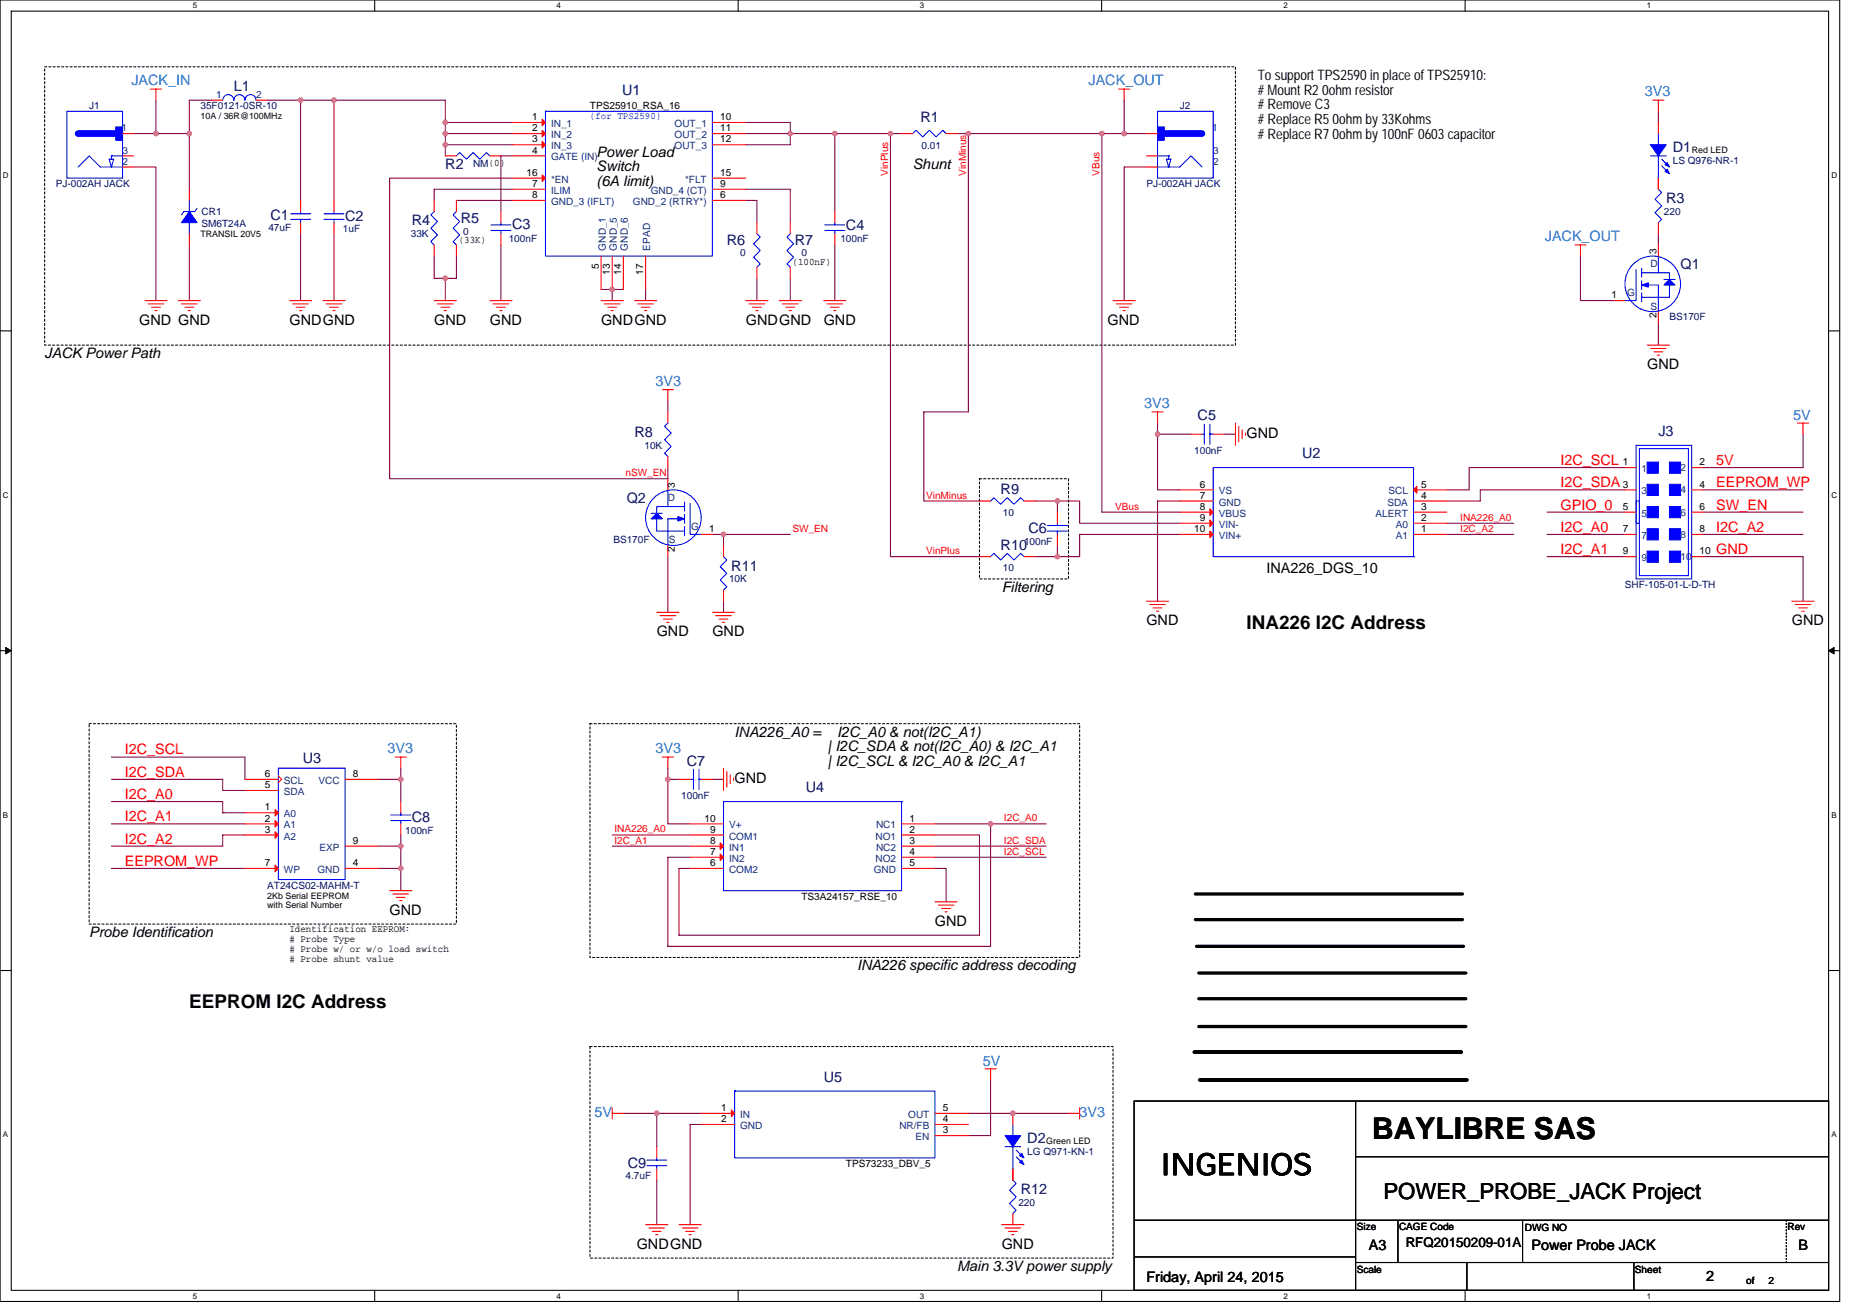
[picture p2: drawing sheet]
<svg xmlns="http://www.w3.org/2000/svg" width="297mm" height="210mm" viewBox="0 0 297 210" stroke-linecap="round" stroke-linejoin="round" font-family="sans-serif">
<path d="M0 0h293.9v207.8h-293.9zM1.8 1.8h290.3v204.3h-290.3z" fill="none" stroke="#000" stroke-width=".17"/>
<g fill="#fff">
<path d="M30.8 .2h.7v1.4h-.7z"/>
<path d="M30.8 206.2h.7v1.5h-.7z"/>
</g>
<path d="M59.9 0v1.8M59.9 206.1v1.7" fill="none" stroke="#000" stroke-width=".17"/>
<g fill="#fff">
<path d="M88.9 .2h.7v1.4h-.7z"/>
<path d="M88.9 206.2h.7v1.5h-.7z"/>
</g>
<path d="M117.9 0v1.8M117.9 206.1v1.7" fill="none" stroke="#000" stroke-width=".17"/>
<g fill="#fff">
<path d="M147 .2h.7v1.4h-.7z"/>
<path d="M147 206.2h.7v1.5h-.7z"/>
</g>
<path d="M176 0v1.8M176 206.1v1.7" fill="none" stroke="#000" stroke-width=".17"/>
<g fill="#fff">
<path d="M205 .2h.7v1.4h-.7z"/>
<path d="M205 206.2h.7v1.5h-.7z"/>
</g>
<path d="M234.1 0v1.8M234.1 206.1v1.7" fill="none" stroke="#000" stroke-width=".17"/>
<g fill="#fff">
<path d="M263.1 .2h.7v1.4h-.7z"/>
<path d="M263.1 206.2h.7v1.5h-.7z"/>
<path d="M.5 27.3h.9v1.4h-.9z"/>
<path d="M292.6 27.3h.9v1.4h-.9z"/>
<path d="M.5 78.4h.9v1.4h-.9z"/>
<path d="M292.6 78.4h.9v1.4h-.9z"/>
</g>
<path d="M0 52.8h1.8M292.1 52.8h1.8" fill="none" stroke="#000" stroke-width=".17"/>
<g fill="#fff">
<path d="M.5 129.4h.8v1.5h-.8z"/>
<path d="M292.6 129.4h.8v1.5h-.8z"/>
</g>
<path d="M0 103.9h1.8M292.1 103.9h1.8" fill="none" stroke="#000" stroke-width=".17"/>
<path d="M.9 103.4v1l.9-.5zM292.1 103.9l.9 .5v-1z" fill="#000" stroke="#000" stroke-width=".16"/>
<g fill="#fff">
<path d="M.5 180.5h.8v1.4h-.8z"/>
<path d="M292.6 180.5h.8v1.4h-.8z"/>
</g>
<path d="M0 155h1.8M292.1 155h1.8M181.2 175.8h110.9v30.3h-110.9zM216.6 175.8v30.3M181.4 194.9h110.7M216.6 184.7h75.5M223.3 194.9v6.7M243.2 194.9v6.7M181.4 200.7h35.2M216.6 201.6h75.5M234.4 201.6v4.5M261 201.6v4.5" fill="none" stroke="#000" stroke-width=".17"/>
<path d="M7.1 10.7h190.3v44.4h-190.3zM156.5 76.5h14.2v16h-14.2zM14.2 115.6h58.7v32h-58.7zM94.3 115.6h78.2v37.3h-78.2zM94.3 167.1h83.5v33.8h-83.5z" fill="none" stroke="#000" stroke-width=".17" stroke-dasharray=".3 .3"/>
<path d="M191 142.8h42.6M191 146.9h42.6M191.2 151.1h42.6M191.5 159.5h42.7M191.5 155.4h42.7M190.8 168h42.7M191.5 163.9h42.7M191.7 172.5h42.7" fill="none" stroke="#000" stroke-width=".53"/>
<g fill="none" stroke="#800040" stroke-width=".17">
<path d="M24.9 16v5.3M33.8 16h-3.6v5.3M42.7 16h5.3M48 16h5.4M48 16v16M53.4 16v16M53.4 16h17.7v3.6M71.1 19.6v1.7M71.1 19.6h10.7M119.1 19.6h7.2v1.7M179.6 16v5.3M264.9 17.8v1.8"/>
<path d="M21.4 26.7h3.5v21.3M21.4 21.3h3.5M24.9 21.3h5.3M30.2 39.1v8.9M30.2 21.3v8.9M48 37.3v10.7M53.4 37.3v10.7M71.1 23.1h10.7M71.1 21.3v1.8M71.1 21.3h10.7M71.1 23.1v1.8M72.9 32h8.9"/>
<path d="M80 39.1v8.9M81.8 30.2h-12.4v1.8M81.8 24.9h-1.8v8.9M81.8 28.4h-19.5v48.1h44.4v-1.8M119.1 32h1.8v3.6M119.1 30.2h7.2v5.4M119.1 21.3h7.2M126.3 21.3v1.8h-7.2M126.3 21.3h7.1M133.4 21.3h8.9M133.4 39.1v8.9M133.4 21.3v12.5"/>
<path d="M142.3 21.3v67.6h14.2M142.3 21.3h1.7M152.9 21.3h1.8M154.7 21.3v44.5h-7.1v14.2h8.9M154.7 21.3h.1M154.7 21.3h21.3M176 21.3h3.6M176 21.3v60.5h12.5M179.6 21.3h3.6M183.2 26.7h-3.6v21.3M264.9 28.4v1.8M264.9 37.3v1.8"/>
<path d="M69.4 40.9v3.6h1.7M71.1 44.5v3.5M72.9 40.9v3.5h-1.8M96 46.2h1.8M97.8 46.2v1.8M97.8 46.2h1.8M103.1 46.2v1.8M120.9 44.4v3.6M126.3 44.4v3.6M252.5 40.9v7.1h5.3M264.9 51.6v3.5M106.7 64v1.8"/>
<path d="M184.9 67.6v1.7M184.9 69.3v8.9h3.6M184.9 69.3h5.4M195.6 69.3h1.8M259.6 78.2h-23.1v1.8h-5.3M259.6 74.7h-24.9v3.5h-3.5M272.1 78.2h16M288.1 69.3v5.4h-16M106.7 88.9v8.9M113.8 85.3h1.8M115.6 85.3h.1M115.6 96v1.8"/>
<path d="M115.6 85.3v1.8M115.6 85.3h10.7M165.4 80h3.5M165.4 88.9h3.5M168.9 80h3.6v3.6h16M168.9 80v1.8M168.9 87.1v1.8M188.5 80h-3.6v16M188.5 85.3h-16v3.6h-3.6M231.2 83.6h10.6M231.2 85.3h10.6M247.2 81.8h12.4"/>
<path d="M247.2 85.3h12.4M247.2 88.9h12.4M272.1 88.9h16v7.1M272.1 81.8h16M272.1 85.3h16M17.8 124.5h17.8v1.7h3.5M17.8 120.9h21.3v3.6M17.8 138.7h21.3M17.8 128h17.8v1.8M17.8 131.6h21.3M35.6 129.8h3.5M35.6 129.8h.1"/>
<path d="M39.1 133.3h-3.5v1.8h-17.8M60.5 124.5h3.5v3.5M60.5 138.7h3.5v3.5M60.5 135.1h3.5M64 122.7v1.8M64 133.3v1.8M64 135.1v3.6M97.8 133.3h12.5M97.8 135.1h12.5M106.7 124.5h1.8M106.7 122.7v1.8M106.7 124.5v7.1h3.6"/>
<path d="M113.8 124.5h1.8M149.4 131.6h8.9M149.4 133.3h7.1v16.1h-48v-10.7h1.8M149.4 135.1h17.8M149.4 136.9h17.8M149.4 138.7h1.8v5.3M158.3 131.6v19.5h-51.6v-14.2h3.6M158.3 131.6h8.9M99.6 177.8h5.3M104.9 177.8h7.1M104.9 177.8h.1M104.9 177.8v5.3"/>
<path d="M112 179.6h-1.7v16M154.7 177.8h16M158.3 172.5v8.9h-3.6M104.9 188.5v7.1M161.8 186.7v1.8"/>
</g>
<g fill="#f0f" stroke="#f0f" stroke-width=".17">
<circle cx="176" cy="21.3" r=".35"/>
<circle cx="168.9" cy="80" r=".35"/>
<circle cx="168.9" cy="88.9" r=".35"/>
<circle cx="53.4" cy="16" r=".35"/>
<circle cx="184.9" cy="69.3" r=".35"/>
<circle cx="133.4" cy="21.3" r=".35"/>
<circle cx="126.3" cy="21.3" r=".35"/>
<circle cx="71.1" cy="19.6" r=".35"/>
<circle cx="71.1" cy="23.1" r=".35"/>
<circle cx="71.1" cy="21.3" r=".35"/>
<circle cx="24.9" cy="21.3" r=".35"/>
<circle cx="142.3" cy="21.3" r=".35"/>
<circle cx="154.7" cy="21.3" r=".35"/>
<circle cx="179.6" cy="21.3" r=".35"/>
<circle cx="97.8" cy="46.2" r=".35"/>
<circle cx="71.1" cy="44.4" r=".35"/>
<circle cx="48" cy="16" r=".35"/>
<circle cx="30.2" cy="21.3" r=".35"/>
<circle cx="104.9" cy="177.8" r=".35"/>
<circle cx="161.8" cy="177.8" r=".35"/>
<circle cx="115.6" cy="85.3" r=".35"/>
<circle cx="106.7" cy="124.5" r=".35"/>
<circle cx="158.3" cy="131.6" r=".35"/>
<circle cx="64" cy="124.5" r=".35"/>
<circle cx="64" cy="135.1" r=".35"/>
<circle cx="64" cy="138.7" r=".35"/>
</g>
<g fill="none" stroke="#f00" stroke-width=".17">
<path d="M24 14.2h1.8M24.9 14.2v1.8M33.8 16h1.8M40.9 16h1.8M81.8 19.6h5.3M113.8 19.6h5.3M178.7 14.2h1.8M179.6 14.2v1.8M264.1 16h1.7M264.9 16v1.8M264.9 19.6v1.7M19.6 21.3h1.8"/>
<path d="M19.6 26.7h1.8M19.6 24.9h1.8M30.2 37.3v1.8M30.2 30.2v1.8M48 32v1.8M48 35.6v1.7M53.4 32v1.8M53.4 35.6v1.7M69.4 32v1.8M69.4 39.1v1.8M71.1 24.9h1.8M72.9 39.1v1.8"/>
<path d="M72.9 32v1.8M78.3 24.9h1.7M80 33.8v1.8M80 37.3v1.8M81.8 21.3h5.3M81.8 23.1h5.3M81.8 24.9h5.3M81.8 30.2h5.3M81.8 32h5.3M81.8 28.4h5.3M113.8 32h5.3M113.8 30.2h5.3"/>
<path d="M113.8 21.3h5.3M113.8 23.1h5.3M113.8 28.4h5.3M120.9 35.6v1.7M126.3 35.6v1.7M133.4 33.8v1.8M133.4 37.3v1.8M144 21.3h1.8M151.2 21.3h1.7M183.2 21.3h1.7M183.2 26.7h1.7M183.2 24.9h1.7"/>
<path d="M251.6 39.1h1.8M252.5 39.1v1.8M264.9 39.1v1.8M264.9 28.4v1.8zM264.9 35.6v1.7M23.1 48h3.6M23.7 48.5h2.5M24.2 49.1h1.4M24.7 49.6h.4M28.5 48h3.5M29 48.5h2.5M29.5 49.1h1.5"/>
<path d="M30.1 49.6h.3M46.2 48h3.6M46.8 48.5h2.5M47.3 49.1h1.4M47.8 49.6h.4M51.6 48h3.5M52.1 48.5h2.5M52.7 49.1h1.4M53.2 49.6h.3M69.4 48h3.5M69.9 48.5h2.5M70.4 49.1h1.4"/>
<path d="M71 49.6h.3M78.3 48h3.5M78.8 48.5h2.5M79.3 49.1h1.4M79.9 49.6h.3M96 48h3.6M96 40.9v5.3M96.6 48.5h2.5M97.1 49.1h1.4M97.6 49.6h.4M97.8 40.9v5.3M99.6 40.9v5.3"/>
<path d="M101.4 48h3.5M101.9 48.5h2.5M102.4 49.1h1.5M103 49.6h.3M103.1 40.9v5.3M119.1 48h3.6M119.7 48.5h2.5M120.2 49.1h1.4M120.7 49.6h.4M120.9 42.7v1.7M124.5 48h3.5M125 48.5h2.5"/>
<path d="M125.5 49.1h1.5M126.1 49.6h.3M126.3 42.7v1.7M131.6 48h3.5M132.1 48.5h2.5M132.7 49.1h1.4M133.2 49.6h.4M177.8 48h3.6M178.4 48.5h2.4M178.9 49.1h1.4M179.4 49.6h.4M257.8 48h1.8"/>
<path d="M263.2 55.1h3.5M263.7 55.6h2.5M264.2 56.2h1.5M264.8 56.7h.3M264.9 49.8v1.8M105.8 62.2h1.8M106.7 62.2v1.8M106.7 65.8v1.8M106.7 72.9v1.8M106.7 76.5v1.7M184 65.8h1.8M184.9 65.8v1.8"/>
<path d="M188.5 78.2h5.3M190.3 69.3h1.7M193.8 69.3h1.8M197.4 67.6v3.5M197.9 68.1v2.5M198.4 68.6v1.5M199 69.2v.3M225.8 78.2h5.4M259.6 74.7h1.8M259.6 78.2h1.8M270.3 74.7h1.8M270.3 78.2h1.8"/>
<path d="M287.2 67.6h1.7M288.1 67.6v1.7M104.9 97.8h3.6M105.5 98.3h2.4M106 98.9h1.4M106.5 99.4h.4M106.7 87.1v1.8M112 85.3h1.8M113.8 97.8h3.6M114.3 98.3h2.5M114.9 98.9h1.4M115.4 99.4h.4"/>
<path d="M115.6 87.1v1.8M115.6 94.2v1.8M156.5 88.9h1.8M156.5 80h1.8M163.6 88.9h1.8M163.6 80h1.8M168.9 81.8v1.8M168.9 85.3v1.8M183.2 96h3.5M183.7 96.5h2.5M184.2 97.1h1.4M184.8 97.6h.3"/>
<path d="M188.5 80h5.3M188.5 81.8h5.3M188.5 83.6h5.3M188.5 85.3h5.3M225.8 85.3h5.4M225.8 83.6h5.4M225.8 81.8h5.4M225.8 80h5.4M259.6 81.8h1.8M259.6 85.3h1.8M259.6 88.9h1.8M270.3 81.8h1.8"/>
<path d="M270.3 85.3h1.8M270.3 88.9h1.8M286.3 96h3.5M286.8 96.5h2.5M287.3 97.1h1.5M287.9 97.6h.3M39.1 126.2h5.4M39.1 124.5h5.4M39.1 129.8h5.4M39.1 131.6h5.4M39.1 133.3h5.4M39.1 138.7h5.4"/>
<path d="M44.5 123.9l.5 .6-.5 .5M55.1 138.7h5.4M55.1 124.5h5.4M55.1 135.1h5.4M63.1 120.9h1.8M64 120.9v1.8M64 128v1.8M64 131.6v1.7M105.8 120.9h1.8M106.7 120.9v1.8M108.5 124.5h1.8M110.3 138.7h5.3"/>
<path d="M110.3 136.9h5.3M110.3 135.1h5.3M110.3 133.3h5.3M110.3 131.6h5.3M112 124.5h1.8M115.6 122.7v3.5M116.1 123.2v2.5M116.7 123.8v1.4M117.2 124.3v.3M144 131.6h5.4M144 133.3h5.4M144 135.1h5.4"/>
<path d="M144 136.9h5.4M144 138.7h5.4M62.3 142.2h3.5M62.8 142.8h2.5M63.3 143.3h1.4M63.8 143.8h.4M149.4 144h3.5M149.9 144.5h2.5M150.4 145.1h1.5M151 145.6h.3M97.8 177.8h1.8M97.8 176.9v1.8"/>
<path d="M112 177.8h5.4M112 179.6h5.4M149.4 179.6h5.3M149.4 177.8h5.3M157.4 170.7h1.8M158.3 170.7v1.8M161.8 177.8v1.8M170.7 177.8h1.8M172.5 176.9v1.8M103.1 195.6h3.6M103.7 196.1h2.5M104.2 196.6h1.4"/>
<path d="M104.7 197.2h.4M104.9 183.1v1.8M104.9 186.7v1.8M108.5 195.6h3.5M109 196.1h2.5M109.5 196.6h1.5M110.1 197.2h.3M149.4 181.4h5.3M160 195.6h3.6M160.6 196.1h2.5M161.1 196.6h1.4M161.6 197.2h.4"/>
<path d="M161.8 186.7v1.8zM161.8 193.8v1.8"/>
</g>
<path d="M285.4 194.9v6.7" fill="none" stroke="#000" stroke-width=".17" stroke-dasharray=".2 .3"/>
<g fill="#00f" stroke="#00f" stroke-width=".17">
<path d="M263.2 73.8h1.7v1.8h-1.7z" fill-rule="evenodd"/>
<path d="M263.2 77.3h1.7v1.8h-1.7z" fill-rule="evenodd"/>
<path d="M263.2 80.9h1.7v1.8h-1.7z" fill-rule="evenodd"/>
<path d="M263.2 84.5h1.7v1.7h-1.7z" fill-rule="evenodd"/>
<path d="M263.2 88h1.7v1.8h-1.7z" fill-rule="evenodd"/>
<path d="M266.7 88h1.8v1.8h-1.8z" fill-rule="evenodd"/>
<path d="M266.7 77.3h1.8v1.8h-1.8z" fill-rule="evenodd"/>
<path d="M266.7 80.9h1.8v1.8h-1.8z" fill-rule="evenodd"/>
<path d="M266.7 84.5h1.8v1.7h-1.8z" fill-rule="evenodd"/>
<path d="M266.7 73.8h1.8v1.8h-1.8z" fill-rule="evenodd"/>
<path d="M266.7 44.6l.9 .9h-1.8z" fill-rule="evenodd"/>
<path d="M262.3 45.5l1-.3v.7z" fill-rule="evenodd"/>
<path d="M30.2 33.8l1.3 1.8h-2.5z" fill-rule="evenodd"/>
<path d="M104 82.9l.9-.9 .9 .9z" fill-rule="evenodd"/>
<path d="M108.3 82.5l1.1 .4-1.1 .3z" fill-rule="evenodd"/>
<path d="M18.5 20.3h1.1v2.1h-1.1z" fill-rule="evenodd"/>
<path d="M263.7 23.1h2.5l-1.3 1.8z" fill-rule="evenodd"/>
<path d="M266.4 27l.3 .7-.7-.3z" fill-rule="evenodd"/>
<path d="M266.4 26l.3 .7-.7-.4z" fill-rule="evenodd"/>
<path d="M184.9 20.3h1.1v2.1h-1.1z" fill-rule="evenodd"/>
<path d="M160.6 181.4h2.5l-1.3 1.7z" fill-rule="evenodd"/>
<path d="M163.2 185.3l.4 .7-.7-.4z" fill-rule="evenodd"/>
<path d="M163.2 184.2l.4 .7-.7-.3z" fill-rule="evenodd"/>
</g>
<g fill="none" stroke="#00f" stroke-width=".17">
<path d="M10.7 17.8h8.9v10.6h-8.9zM35.6 16a.88 .88 0 0 1 .9-.9 .88 .88 0 0 1 .8 .9 .89 .89 0 0 1 .9-.9 .89 .89 0 0 1 .9 .9 .89 .89 0 0 1 .9-.9 .89 .89 0 0 1 .9 .9M87.1 17.8h26.7v23.1h-26.7zM87.1 17.8h.1M184.9 17.8h8.9v10.6h-8.9zM17.4 25.4h.8l-.4 1.3zM17.8 24.9v.5M17.8 24.9h.1M17.8 24.9h1.8M19.6 26.7h-3.6l-1.8-1.8-1.7 1.8M30.2 35.6v1.7M30.2 32v1.8"/>
<path d="M31.5 33.3l-.4 .5h-1.7l-.4 .5M46.4 35h3.2M46.4 34.1h3.2M48 33.8v.3M48 35v.6M51.8 35h3.2M51.8 34.1h3.2M53.4 33.8v.3M53.4 35v.6M69.4 33.8l-.6 .5 1.1 1.1-1.1 1 1.1 1.1-1.1 1.1 .6 .5M72.9 24.9l.5-.5 1.1 1 1.1-1 1.1 1 1-1 .6 .5M72.9 33.8l-.5 .5 1 1.1-1 1 1 1.1-1 1.1 .5 .5"/>
<path d="M78.4 36.8h3.2M78.4 35.9h3.2M80 35.6v.3M80 36.8v.5M120.9 37.3l.6 .6-1.1 1 1.1 1.1-1.1 1.1 1.1 1-.6 .6M126.3 37.3l-.6 .6 1.1 1-1.1 1.1 1.1 1.1-1.1 1 .6 .6M131.8 36.8h3.2M131.8 35.9h3.2M133.4 35.6v.3M133.4 36.8v.5M145.8 21.3l.5-.5 1.1 1.1 1.1-1.1 1.1 1.1 1-1.1 .6 .5M184.9 26.7h3.6l1.8-1.8 1.7 1.8"/>
<path d="M184.9 24.9h1.8M186.4 25.4h.7l-.4 1.3zM186.7 24.9v.5M186.7 24.9h.1M263.7 24.9h2.5M264.9 30.2l.6 .6-1.1 1 1.1 1.1-1.1 1.1 1.1 1-.6 .6M264.9 21.3v1.8M264.9 24.9v3.5M265.5 25.4l1 1.1M265.5 26.5l1 1.1M261.4 43v5h-1.8M262.3 46.8v1.4"/>
<path d="M262.3 44.8v1.4M262.3 42.9v1.4M262.3 43.6h4.4v1M263.2 45.5h1.7v4.3M264.9 40.9v2.7M265.8 44.6h1.8M266.7 45.5v2h-4.4M106.7 67.6l-.5 .5 1 1.1-1 1 1 1.1-1 1.1 .5 .5M106.7 78.2v2.7M192 69.3h.4M192.4 67.7v3.2M193.3 67.7v3.2"/>
<path d="M193.3 69.3h.5M193.8 74.7h32v14.2h-32zM193.8 78.2h.1M225.8 78.2h.1M261.4 71.1h8.9v21.4h-8.9zM261.9 71.6h7.8v20.3h-7.8zM104 82h1.8M104.9 82.9v1.9h4.5M108.5 82.9h-1.8v4.2M109.4 84.1v1.4M109.4 82.1v1.5M109.4 80.2v1.4"/>
<path d="M109.4 80.9h-4.5v1.1M110.3 80.4v4.9h1.7M115.6 88.9l.5 .5-1 1.1 1 1.1-1 1 1 1.1-.5 .5M158.3 88.9l.5-.5 1.1 1 1-1 1.1 1 1.1-1 .5 .5M158.3 80l.5-.5 1.1 1 1-1 1.1 1 1.1-1 .5 .5M167.3 84.8h3.2M167.3 83.9h3.2M168.9 83.6v.3M168.9 84.8v.5M193.8 80h.1M193.8 81.8h.1M193.8 83.6h.1"/>
<path d="M193.8 85.3h.1M225.8 88.9h.1M225.8 85.3h.1M225.8 83.6h.1M225.8 81.8h.1M225.8 80h.1M261.4 80h.5v3.6h-.5zM44.5 122.7h10.6v17.8h-10.6zM62.4 131h3.2M62.4 130.2h3.2M64 129.8v.4M64 131v.6"/>
<path d="M110.3 124.5h.5M110.8 122.9v3.2M111.7 124.5h.3M111.7 122.9v3.2M115.6 128h28.4v14.2h-28.4zM115.6 138.7h.1M115.6 136.9h.1M115.6 135.1h.1M115.6 133.4h.1M115.6 131.6h.1M144 128h.1M144 131.6h.1"/>
<path d="M144 133.4h.1M144 135.1h.1M144 136.9h.1M144 138.7h.1M117.4 174.2h32v10.7h-32zM117.4 174.2h.1M117.4 177.8h.1M117.4 179.6h.1M149.4 179.6h.1M149.4 177.8h.1M161.8 179.6v1.8M103.3 186.2h3.2"/>
<path d="M103.3 185.3h3.2M104.9 184.9v.4M104.9 186.2v.5M149.4 181.4h.1M160.6 183.1h2.5M161.8 188.5l.5 .5-1 1.1 1 1-1 1.1 1 1.1-.5 .5M161.8 183.1v3.6M162.3 183.7l1.1 1M162.3 184.7l1.1 1.1"/>
<circle cx="264" cy="45.3" r="4.4"/>
<circle cx="107.6" cy="82.7" r="4.4"/>
</g>
<g fill="#f00" stroke="#f00" stroke-width=".17">
<path d="M86.6 19l.5 .6-.5 .5z" fill-rule="evenodd"/>
<path d="M86.6 20.8l.5 .5-.5 .6z" fill-rule="evenodd"/>
<path d="M86.6 22.6l.5 .5-.5 .5z" fill-rule="evenodd"/>
<path d="M86.6 27.9l.5 .5-.5 .6z" fill-rule="evenodd"/>
<path d="M116.8 177.3l.6 .5-.6 .5z" fill-rule="evenodd"/>
<path d="M43.9 129.3l.6 .5-.6 .5z" fill-rule="evenodd"/>
<path d="M43.9 131l.6 .6-.6 .5z" fill-rule="evenodd"/>
<path d="M43.9 132.8l.6 .5-.6 .6z" fill-rule="evenodd"/>
<path d="M43.9 138.2l.6 .5-.6 .5z" fill-rule="evenodd"/>
<path d="M225.8 78.2l.6-.5v1.1z" fill-rule="evenodd"/>
<path d="M193.3 81.3l.5 .5-.5 .5z" fill-rule="evenodd"/>
<path d="M193.3 83l.5 .6-.5 .5z" fill-rule="evenodd"/>
<path d="M193.3 84.8l.5 .5-.5 .6z" fill-rule="evenodd"/>
<path d="M115.1 136.4l.5 .5-.5 .5z" fill-rule="evenodd"/>
<path d="M115.1 134.6l.5 .5-.5 .6z" fill-rule="evenodd"/>
</g>
<path d="M12.5 21.3h6.2M185.8 21.3h6.2" fill="none" stroke="#00f" stroke-width="1.1"/>
<g font-size="4.8">
<text x="219.2" y="182">BAYLIBRE SAS</text>
<text x="185.5" y="187.6">INGENIOS</text>
</g>
<text font-size="3.5" x="221" y="191.5">POWER_PROBE_JACK Project</text>
<g font-size="3">
<text x="199.2" y="100.5">INA226 I2C Address</text>
<text x="30.2" y="161">EEPROM I2C Address</text>
</g>
<g font-size="2.3" fill="#0080ff">
<text x="21" y="13.6">JACK_IN</text>
<text x="173.9" y="13.6">JACK_OUT</text>
<text x="262.8" y="15.4">3V3</text>
<text x="246.8" y="38.5">JACK_OUT</text>
<text x="104.7" y="61.6">3V3</text>
<text x="182.8" y="65.2">3V3</text>
<text x="286.5" y="67.2">5V</text>
<text x="61.9" y="120.3">3V3</text>
<text x="104.7" y="120.3">3V3</text>
<text x="157" y="170.3">5V</text>
<text x="95" y="178.5">5V</text>
<text x="172.5" y="178.5">3V3</text>
</g>
<g font-size="2.3" fill="#000080">
<text x="37.4" y="14.5">L1</text>
<text x="99.4" y="15.2">U1</text>
<text x="147.1" y="19.5">R1</text>
<text x="71.1" y="27">R2</text>
<text x="267.2" y="24.3">D1</text>
<text x="43.2" y="35.1">C1</text>
<text x="55.1" y="35.3">C2</text>
<text x="65.8" y="35.9">R4</text>
<text x="73.6" y="35.7">R5</text>
<text x="266.2" y="32.5">R3</text>
<text x="81.8" y="36.6">C3</text>
<text x="116.1" y="39.1">R6</text>
<text x="127" y="39.1">R7</text>
<text x="135.1" y="36.7">C4</text>
<text x="268.5" y="43">Q1</text>
<text x="101.4" y="69.8">R8</text>
<text x="191.3" y="67.2">C5</text>
<text x="264.9" y="69.6">J3</text>
<text x="208" y="73.2">U2</text>
<text x="100.1" y="80.3">Q2</text>
<text x="159.9" y="78.9">R9</text>
<text x="159.9" y="87.8">R10</text>
<text x="164.3" y="85.1">C6</text>
<text x="116.8" y="91.2">R11</text>
<text x="48.4" y="121.9">U3</text>
<text x="109.7" y="122.3">C7</text>
<text x="65.8" y="131.3">C8</text>
<text x="128.7" y="126.5">U4</text>
<text x="131.6" y="172.8">U5</text>
<text x="164.1" y="182.5">D2</text>
<text x="100.3" y="186.5">C9</text>
<text x="163.1" y="190.7">R12</text>
</g>
<g font-size="2.3">
<text x="200.9" y="12.8">To support TPS2590 in place of TPS25910:</text>
<text x="200.9" y="15.1"># Mount R2 0ohm resistor</text>
<text x="200.9" y="17.5"># Remove C3</text>
<text x="200.9" y="19.8"># Replace R5 0ohm by 33Kohms</text>
<text x="200.9" y="22.1"># Replace R7 0ohm by 100nF 0603 capacitor</text>
<text x="95.3" y="25">Power Load</text>
<text x="95.3" y="27.4">Switch</text>
<text x="95.3" y="29.8">(6A limit)</text>
<text x="145.8" y="27">Shunt</text>
<text x="22.2" y="51.9">GND GND</text>
<text x="46.2" y="51.9">GNDGND</text>
<text x="69.4" y="51.9">GND</text>
<text x="78.3" y="51.9">GND</text>
<text x="96" y="51.9">GNDGND</text>
<text x="119.1" y="51.9">GNDGND</text>
<text x="131.6" y="51.9">GND</text>
<text x="176.9" y="51.9">GND</text>
<text x="7.1" y="57.2">JACK Power Path</text>
<text x="263.2" y="59">GND</text>
<text x="199.2" y="70">GND</text>
<text x="160" y="94.5">Filtering</text>
<text x="202.4" y="91.5">INA226_DGS_10</text>
<text x="104.9" y="101.6">GND</text>
<text x="113.8" y="101.6">GND</text>
<text x="183.2" y="99.9">GND</text>
<text x="286.3" y="99.9">GND</text>
<text x="117.4" y="117.6">INA226_A0 =</text>
<text x="133.7" y="117.6">I2C_A0 &amp; not(I2C_A1)</text>
<text x="117.4" y="125.1">GND</text>
<text x="132.2" y="120">| I2C_SDA &amp; not(I2C_A0) &amp; I2C_A1</text>
<text x="132.2" y="122.4">| I2C_SCL &amp; I2C_A0 &amp; I2C_A1</text>
<text x="14.2" y="149.6">Probe Identification</text>
<text x="62.3" y="146.1">GND</text>
<text x="149.4" y="147.9">GND</text>
<text x="136.9" y="155">INA226 specific address decoding</text>
<text x="101.7" y="199.4">GNDGND</text>
<text x="152.9" y="203">Main 3.3V power supply</text>
<text x="160" y="199.4">GND</text>
<text x="218.7" y="199.6">A3</text>
<text x="244.7" y="199.6">Power Probe JACK</text>
<text x="287.3" y="199.6">B</text>
<text x="183.2" y="204.8">Friday, April 24, 2015</text>
<text x="272.6" y="204.6">2</text>
</g>
<g font-size="2.3" fill="#f00">
<text x="249.3" y="74.3">I2C_SCL</text>
<text x="249.3" y="77.8">I2C_SDA</text>
<text x="274.2" y="74.3">5V</text>
<text x="274.2" y="77.8">EEPROM_WP</text>
<text x="249.3" y="81.4">GPIO_0</text>
<text x="274.2" y="81.4">SW_EN</text>
<text x="249.3" y="88.5">I2C_A1</text>
<text x="249.3" y="84.9">I2C_A0</text>
<text x="274.2" y="88.5">GND</text>
<text x="274.2" y="84.9">I2C_A2</text>
<text x="19.9" y="124">I2C_SDA</text>
<text x="19.9" y="120.5">I2C_SCL</text>
<text x="19.9" y="127.6">I2C_A0</text>
<text x="19.9" y="131.2">I2C_A1</text>
<text x="19.9" y="134.7">I2C_A2</text>
<text x="19.9" y="138.3">EEPROM_WP</text>
</g>
<text font-size="2.1" x="224.6" y="199.1">RFQ20150209-01A</text>
<g font-size="1.6" fill="#000080">
<text x="14.2" y="17.4">J1</text>
<text x="32" y="17.4">35F0121-0SR-10</text>
<text x="188.5" y="17.4">J2</text>
<text x="147.2" y="23.8">0.01</text>
<text x="8.9" y="29.9">PJ-002AH JACK</text>
<text x="75.6" y="26.7">NM(0)</text>
<text x="183.2" y="29.9">PJ-002AH JACK</text>
<text x="267.2" y="26.2">LS Q976-NR-1</text>
<text x="32.2" y="34.3">CR1</text>
<text x="265.8" y="34.3">220</text>
<text x="32.2" y="36.3">SM6T24A</text>
<text x="42.9" y="36.8">47uF</text>
<text x="54.8" y="37">1uF</text>
<text x="65.6" y="37.9">33K</text>
<text x="74" y="37.5">0</text>
<text x="81.3" y="38.6">100nF</text>
<text x="118.3" y="40.9">0</text>
<text x="128" y="40.9">0</text>
<text x="134.3" y="38.6">100nF</text>
<text x="266.7" y="51">BS170F</text>
<text x="103" y="71.7">10K</text>
<text x="190.8" y="72.6">100nF</text>
<text x="160.2" y="82.3">10</text>
<text x="98" y="86.8">BS170F</text>
<text x="163.6" y="87">100nF</text>
<text x="116.5" y="93">10K</text>
<text x="160.2" y="91.2">10</text>
<text x="259.6" y="93.9">SHF-105-01-L-D-TH</text>
<text x="108.8" y="127.7">100nF</text>
<text x="64.7" y="133.2">100nF</text>
<text x="42.7" y="141.9">AT24CS02-MAHM-T</text>
<text x="164.1" y="184.4">LG Q971-KN-1</text>
<text x="99.9" y="188.3">4.7uF</text>
<text x="162.7" y="192.6">220</text>
</g>
<g font-size="1.6" fill="#004080">
<text x="34.5" y="15.7">1</text>
<text x="40.9" y="15.7">2</text>
<text x="19.4" y="21">1</text>
<text x="88" y="20.3">IN_1</text>
<text x="88" y="22.1">IN_2</text>
<text x="88" y="23.8">IN_3</text>
<text x="107.8" y="20.3">OUT_1</text>
<text x="107.8" y="22.1">OUT_2</text>
<text x="107.8" y="23.8">OUT_3</text>
<text x="193.6" y="21">1</text>
<text x="19.6" y="26.3">2</text>
<text x="19.6" y="24.6">3</text>
<text x="88" y="25.6">GATE (IN)</text>
<text x="88" y="29.2">*EN</text>
<text x="109.5" y="29.2">*FLT</text>
<text x="193.8" y="26.3">2</text>
<text x="193.8" y="24.6">3</text>
<text x="88" y="30.9">ILIM</text>
<text x="88" y="32.7">GND_3 (IFLT)</text>
<text x="101.1" y="32.7">GND_2 (RTRY*)</text>
<text x="104" y="30.9">GND_4 (CT)</text>
<text x="96.8" y="40" transform="rotate(-90 96.8 40)">GND_1</text>
<text x="98.6" y="40" transform="rotate(-90 98.6 40)">GND_5</text>
<text x="100.3" y="40" transform="rotate(-90 100.3 40)">GND_6</text>
<text x="103.9" y="40" transform="rotate(-90 103.9 40)">EPAD</text>
<text x="260" y="47.3">G</text>
<text x="263.7" y="42.7">D</text>
<text x="263.7" y="49.4">S</text>
<text x="262.3" y="75.4">1</text>
<text x="268.5" y="75.2">2</text>
<text x="106.7" y="80">D</text>
<text x="194.7" y="79">VS</text>
<text x="194.7" y="80.7">GND</text>
<text x="194.7" y="82.5">VBUS</text>
<text x="219.8" y="82.5">ALERT</text>
<text x="221.6" y="80.7">SDA</text>
<text x="221.8" y="79">SCL</text>
<text x="262.3" y="79">3</text>
<text x="262.3" y="82.5">5</text>
<text x="268.5" y="78.8">4</text>
<text x="268.5" y="82.3">6</text>
<text x="106.9" y="86.8">S</text>
<text x="110.4" y="84.6">G</text>
<text x="194.7" y="84.3">VIN-</text>
<text x="194.7" y="86.1">VIN+</text>
<text x="223" y="86.1">A1</text>
<text x="223" y="84.3">A0</text>
<text x="262.3" y="86.1">7</text>
<text x="262.3" y="89.6">9</text>
<text x="268.5" y="85.9">8</text>
<text x="268.5" y="89.4">10</text>
<text x="45.4" y="125.2">SCL</text>
<text x="50.9" y="125.2">VCC</text>
<text x="45.4" y="127">SDA</text>
<text x="45.4" y="130.5">A0</text>
<text x="45.4" y="132.3">A1</text>
<text x="45.4" y="134.1">A2</text>
<text x="51" y="135.8">EXP</text>
<text x="116.5" y="137.6">IN2</text>
<text x="116.5" y="135.8">IN1</text>
<text x="116.5" y="134.1">COM1</text>
<text x="116.5" y="132.3">V+</text>
<text x="139.9" y="134.1">NO1</text>
<text x="139.9" y="137.6">NO2</text>
<text x="140" y="132.3">NC1</text>
<text x="140" y="135.8">NC2</text>
<text x="45.4" y="139.4">WP</text>
<text x="50.7" y="139.4">GND</text>
<text x="116.5" y="139.4">COM2</text>
<text x="139.6" y="139.4">GND</text>
<text x="118.3" y="178.5">IN</text>
<text x="145.1" y="178.5">OUT</text>
<text x="118.3" y="180.3">GND</text>
<text x="143.7" y="180.3">NR/FB</text>
<text x="146.3" y="182.1">EN</text>
</g>
<g font-size="1.6">
<text x="94.3" y="17.4">TPS25910_RSA_16</text>
<text x="85" y="19.2">1</text>
<text x="85" y="21">2</text>
<text x="85" y="22.7">3</text>
<text x="115.1" y="19.2">10</text>
<text x="115.1" y="21">11</text>
<text x="115.1" y="22.7">12</text>
<text x="84.1" y="28.1">16</text>
<text x="85" y="24.5">4</text>
<text x="85" y="29.9">7</text>
<text x="115.1" y="29.9">9</text>
<text x="115.1" y="28.1">15</text>
<text x="85" y="31.6">8</text>
<text x="115.1" y="31.6">6</text>
<text x="73.3" y="38.8">(33K)</text>
<text x="264.6" y="40.5" transform="rotate(-90 264.6 40.5)">3</text>
<text x="95.7" y="43" transform="rotate(-90 95.7 43)">5</text>
<text x="97.4" y="43.9" transform="rotate(-90 97.4 43.9)">13</text>
<text x="99.2" y="43.9" transform="rotate(-90 99.2 43.9)">14</text>
<text x="102.8" y="43.9" transform="rotate(-90 102.8 43.9)">17</text>
<text x="126.6" y="42.3">(100nF)</text>
<text x="257.5" y="47.6">1</text>
<text x="264.6" y="50.9" transform="rotate(-90 264.6 50.9)">2</text>
<text x="107.8" y="77.9" transform="rotate(-90 107.8 77.9)">3</text>
<text x="191.7" y="77.9">6</text>
<text x="227.1" y="77.9">5</text>
<text x="259.2" y="74.3">1</text>
<text x="259.2" y="77.9">3</text>
<text x="271.5" y="74.3">2</text>
<text x="271.5" y="77.9">4</text>
<text x="191.7" y="79.6">7</text>
<text x="191.7" y="81.4">8</text>
<text x="191.7" y="83.2">9</text>
<text x="227.1" y="81.4">3</text>
<text x="227.1" y="83.2">2</text>
<text x="227.1" y="79.6">4</text>
<text x="259.2" y="81.4">5</text>
<text x="271.5" y="81.4">6</text>
<text x="107.8" y="88.2" transform="rotate(-90 107.8 88.2)">2</text>
<text x="113.3" y="85">1</text>
<text x="190.8" y="85">10</text>
<text x="227.1" y="85">1</text>
<text x="259.2" y="85">7</text>
<text x="259.2" y="88.5">9</text>
<text x="271.5" y="85">8</text>
<text x="271.5" y="88.5">10</text>
<text x="42.3" y="125.9">5</text>
<text x="42.3" y="124.1">6</text>
<text x="56.4" y="124.1">8</text>
<text x="42.3" y="129.4">1</text>
<text x="42.3" y="131.2">2</text>
<text x="112.6" y="131.2">10</text>
<text x="145.3" y="131.2">1</text>
<text x="42.3" y="133">3</text>
<text x="56.4" y="134.8">9</text>
<text x="113.5" y="136.5">7</text>
<text x="113.5" y="134.8">8</text>
<text x="113.5" y="133">9</text>
<text x="145.3" y="134.8">3</text>
<text x="145.3" y="133">2</text>
<text x="145.3" y="136.5">4</text>
<text x="42.3" y="138.3">7</text>
<text x="56.4" y="138.3">4</text>
<text x="113.5" y="138.3">6</text>
<text x="128" y="143.7">TS3A24157_RSE_10</text>
<text x="145.3" y="138.3">5</text>
<text x="46.2" y="148.8">Identification EEPROM:</text>
<text x="46.2" y="150.4"># Probe Type</text>
<text x="46.2" y="152"># Probe w/ or w/o load switch</text>
<text x="46.2" y="153.6"># Probe shunt value</text>
<text x="115.2" y="177.4">1</text>
<text x="115.2" y="179.2">2</text>
<text x="150.6" y="179.2">4</text>
<text x="150.6" y="177.4">5</text>
<text x="150.6" y="181">3</text>
<text x="135.1" y="186.4">TPS73233_DBV_5</text>
<text x="216.8" y="196.5">Size</text>
<text x="223.5" y="196.5">CAGE Code</text>
<text x="243.6" y="196.7">DWG NO</text>
<text x="285.6" y="196.5">Rev</text>
<text x="216.8" y="203.2">Scale</text>
<text x="261.2" y="203.2">Sheet</text>
<text x="279" y="205">of</text>
<text x="282.5" y="205">2</text>
</g>
<text font-size="1.6" fill="#00f" x="94.3" y="19">(for TPS2590)</text>
<g font-size="1.6" fill="#f00">
<text x="141.9" y="28.1" transform="rotate(-90 141.9 28.1)">VinPlus</text>
<text x="154.3" y="28.1" transform="rotate(-90 154.3 28.1)">VinMinus</text>
<text x="175.7" y="28.1" transform="rotate(-90 175.7 28.1)">VBus</text>
<text x="99.9" y="76">nSW_EN</text>
<text x="148" y="79.7">VinMinus</text>
<text x="178.2" y="81.4">VBus</text>
<text x="233.3" y="83.2">INA226_A0</text>
<text x="126.6" y="84.9">SW_EN</text>
<text x="148" y="88.5">VinPlus</text>
<text x="233.3" y="84.9">I2C_A2</text>
<text x="160.4" y="131.2">I2C_A0</text>
<text x="98.2" y="132.9">INA226_A0</text>
<text x="98.2" y="134.7">I2C_A1</text>
<text x="160.4" y="134.7">I2C_SDA</text>
<text x="160.4" y="136.5">I2C_SCL</text>
</g>
<g font-size="1.4">
<text x="32" y="19">10A / 36R@100MHz</text>
<text x="270.3" y="24.4">Red LED</text>
<text x="32" y="37.9">TRANSIL 20V5</text>
<text x="42.7" y="143.5">2Kb Serial EEPROM</text>
<text x="42.7" y="145">with Serial Number</text>
<text x="167.2" y="182.6">Green LED</text>
</g>
<g font-size="1.3">
<text x="30.8" y="1.3">5</text>
<text x="88.9" y="1.3">4</text>
<text x="147" y="1.3">3</text>
<text x="205" y="1.3">2</text>
<text x="263.1" y="1.3">1</text>
<text x=".5" y="28.4">D</text>
<text x="292.6" y="28.4">D</text>
<text x=".5" y="79.5">C</text>
<text x="292.6" y="79.5">C</text>
<text x=".5" y="130.6">B</text>
<text x="292.6" y="130.6">B</text>
<text x=".5" y="181.7">A</text>
<text x="292.6" y="181.7">A</text>
<text x="30.8" y="207.4">5</text>
<text x="88.9" y="207.4">4</text>
<text x="147" y="207.4">3</text>
<text x="205" y="207.4">2</text>
<text x="263.1" y="207.4">1</text>
</g>
</svg>
